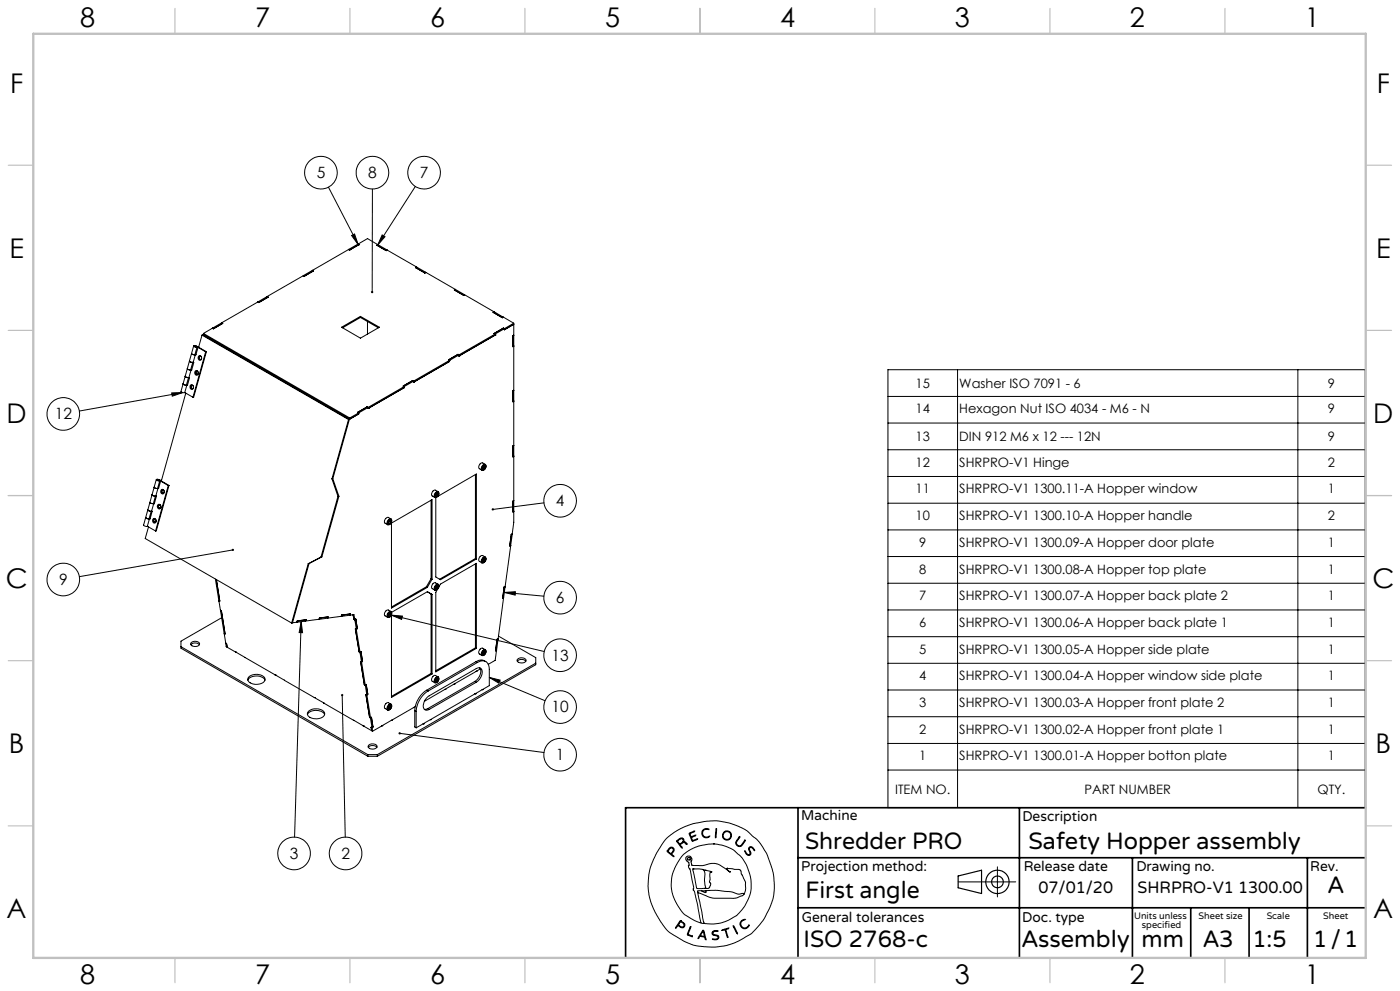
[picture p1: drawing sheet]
<svg xmlns="http://www.w3.org/2000/svg" width="420mm" height="297mm" viewBox="0 0 420 297" stroke-linecap="round" stroke-linejoin="round" font-family="sans-serif">
<g fill="none" stroke="#000" stroke-width=".3">
<path d="M98.5 56.1l9 17.2M111.7 56.7v30.9M124.6 55.9l-11.3 17.5M104.7 74.7l.3 .2M104.7 74.7l-.1 .1M105 74.9h.1M105.5 70.6l.9-.5 1.1 3.2zM107.4 73.2l.3 .1-2.9 1.7-.2-.2-10.8 6.2M107.4 73.2l2.8-1.7 3.1 1.8M107.4 73.2v.1M107.6 73.4h.1M107.6 73.4l-.3-.2-2.6 1.5"/>
<path d="M107.6 73.4l-2.6 1.5M113.1 73.6h.1M113.2 73.6l2.6 1.5M113.2 73.6l.3-.2 2.6 1.5M113.3 73.3l-.3 .2 2.9 1.6 .3-.1 8.8 5M113.3 73.3v.1M114.7 70.4l.8 .5-2.2 2.5zM115.8 75.1h.1M116.1 74.9l-.3 .2M116.1 74.9v.1M61 99.9l43.9 25.4M61 99.9v.4"/>
<path d="M63.8 98.3l.3 .2M63.8 98.3l-.1 .1M66.5 96.7l.4 .2-2.9 1.7-.3-.2-2.7 1.5M66.5 96.7v.2M66.7 97l-.3-.2-2.6 1.5M77.4 90.4l.3 .3M77.4 90.4v.2M80.2 88.9l.3 .1-2.9 1.7-.3-.2-10.8 6.2M80.2 88.9v.1M80.4 89.1l-.4-.2-2.6 1.5M91.1 82.6l.2 .2M91.1 82.6l-.1 .1"/>
<path d="M91.3 82.8h.1M93.8 81l.3 .2-2.9 1.6-.3-.1-10.7 6.2M93.8 81v.1M93.9 81.2l-2.6 1.6M93.9 81.2h.1M93.9 81.2l-.2-.1-2.6 1.5M102.5 98.1l5.6-3.3 5.7 3.3-5.7 3.2zM108.1 94.8v.3M108.1 95.1l5.4 3.1M108.1 95.1l-5.3 3.1M110.2 96.3v3.9M124.8 80.3h.1"/>
<path d="M124.8 80.3l2.6 1.5M124.8 80.3l.3-.2 2.6 1.5M125 80l-.4 .2 2.9 1.6 .3-.1 8.8 5M125 80v.1M127.4 81.8h.1M127.7 81.6l-.3 .2M127.7 81.6v.1M136.4 87h.1M136.4 87l2.6 1.5M136.4 87l.3-.2 2.6 1.5M136.6 86.7l-.3 .2 2.8 1.6 .3-.1 8.8 5M136.6 86.7v.2"/>
<path d="M139 88.5h.1M139.3 88.3l-.3 .2M139.3 88.3l.1 .1M148 93.7h.1M148 93.7l2.6 1.5M148 93.7l.3-.2 2.6 1.5M148.2 100l.3 .2M148.2 93.4l-.3 .2 2.8 1.6 .4-.1 3 1.8M148.2 93.4v.2M150.6 95.2h.1M150.9 95l-.3 .2M150.9 95l.1 .1"/>
<path d="M150.9 98.4l.3 .2M151 98.3l.3 .2M151 98.3l-2.8 1.7M151 98.3v.2M151.2 98.6l-2.6 1.5M151.2 98.6l.1 .2 2.8-1.6-2.8 1.6M151.3 98.8h.1M151.3 98.5v.3M154.1 96.9l-.3 7 .3-.2M154.1 96.9l-2.8 1.6M51.5 117.8l3.3-.2-3.1 1.1zM54.8 117.6l-31 5.6"/>
<path d="M54.9 115l1 .4M54.9 115l-.6 2.3 .5 .3h.6M55.4 117.6l2.5 1.5M55.6 112.7l.3 .4h.8M55.6 112.7l.2 .3 .8 .2M55.6 112.7l-.7 2.3M55.7 117.8l-7.3 26.3M56.1 115.4l-.7 2.2M56.1 115.4l.1 .1M56.2 110.5l1 .4M56.2 110.5l-.6 2.2M56.2 115.4h-.3"/>
<path d="M56.6 113.2l-.7 2.2M56.7 113.1l.2 .1-.7 2.3M56.8 113.1l-.2 .1M56.8 108.2l.6 .4 .6-.1M56.8 108.2l.3 .3 .7 .1M56.8 108.2l-.6 2.3M57.3 110.9l-.6 2.2M57.5 105.9l1 .5zM57.5 110.8l-.3 .1M57.6 115.5a.56 .56 0 0 0-.3 .5 .56 .56 0 0 0 .4 .5M57.8 108.6l-.6 2.3M58 108.5l.1 .2-.7 2.2"/>
<path d="M58 108.6h-.2M58.1 103.7l-1.3 4.5M58.2 103.7l.5-.1 .5 .4h-.4zM58.5 103.6l-.4 .1 1 .4M58.6 111.2a.64 .64 0 0 1 .9 .5 .64 .64 0 0 1-.8 .7l-.3-.6zM58.6 106.3l-.6 2.2M58.8 106.3l-.3 .1M58.9 103.7l.3 .2M59.1 111.2a.56 .56 0 0 0-.3 .6 .56 .56 0 0 0 .4 .5M59.1 104.1l-.6 2.3M59.1 103.9h.1M59.2 103.9h.1"/>
<path d="M59.4 104.1l-.7 2.2M59.4 104.1l2.3 1.3M59.6 104.1h-.2M59.6 104.1l2.3 1.3M59.6 106.7a.63 .63 0 0 1 .9 .5 .63 .63 0 0 1-.8 .7l-.3-.6zM59.6 104l-.5 .1M59.7 103.9h-.6M59.8 106.9a.42 .42 0 0 1 .7 .3 .42 .42 0 0 1-.7 .4zM60 106.7a.56 .56 0 0 0-.2 .6 .56 .56 0 0 0 .4 .5M60.6 100.4l-1 3.7M60.6 100.4l44 25.3M60.6 100.4h.3l43.9 25.3"/>
<path d="M60.9 100.3v.1M60.9 100.3l.3 .2M61 100.3l43.9 25.3M61 100.3h-.1M61.2 100.5l-.1 .1M61.3 100.4l-.1 .1M61.7 105.4l-3.8 13.7M61.9 105.4h-.2M61.9 105.4l-3.8 13.6-.2 .1M121 115.6l.3 .2M121 115.6v.1M121.2 115.9l-10.7 6.2"/>
<path d="M121.2 115.9v.3M121.2 116h.1M121.2 116.2l-10.7 6.2M121.2 116v.2M121.3 115.8l-.1 .2M123.8 114l-2.9 1.7 .3 .2M123.8 114l.3 .2M123.8 114v.2M124 114.3l-2.7 1.5M124 114.3h.1M124 114.3l-.3-.2-2.7 1.5M124.1 114.5h.1"/>
<path d="M124.1 114.2v.3M134.6 107.9h.4M134.8 108l-10.7 6.2M134.8 108v.3M134.8 108.3h.1M134.8 108.1h.1M134.9 108.3l-10.8 6.2M135 107.9l-.1 .2M137.3 106.3l.3 .1M137.4 106.2l-2.9 1.6 .3 .2M137.4 106.2l.3 .2M137.4 106.2v.1"/>
<path d="M137.6 106.4l-2.6 1.5M137.6 106.4l.1 .1M137.7 106.7h.1M148.2 100l.4 .1M148.5 100.5h.1M148.5 100.3h.1M148.5 100.2l-10.8 6.2M148.5 100.5l-10.8 6.2M148.5 100.5l-10.8 6.2v-.3M148.5 100.2v.3M148.6 100.1l-.1 .2M153.8 103.8h.1"/>
<path d="M154 103.7h.1M154.1 103.7l-.3 .1M154.1 100.5v.1M154.1 117v.1M154.1 117l-.3 .1v3.3l.3-.1M154.1 100.6l-.3 .1M154.1 103.6l-.3 .2M154.1 100.6v3M154.1 103.7v13.3M154.1 117.1v3M154.1 103.6v.1M154.1 117.1l-.3 .2"/>
<path d="M266.4 110.8h143.1v131.2h-143.1zM266.4 118.8h143.1M287.3 110.8v131.2M389.4 110.8v131.2M104.5 125.5h.1M104.5 125.5l.3 .2M104.6 125.7l-5 17.8M104.6 125.4l-.1 .1M104.8 125.7h-.2M104.8 125.7l-5 17.8M104.9 125.3v.3M107.4 123.5l.3 .2"/>
<path d="M107.4 123.5v.1M107.6 123.8l-2.7 1.5M107.6 124.1l-2.7 1.5M107.6 123.8v.3M107.6 124.1l-2.8 1.6M107.7 123.7l-.1 .2M110.2 121.9l.3 .2M110.2 121.9l-2.9 1.7 .3 .2M110.2 121.9v.2M110.3 122.2l-2.6 1.5M110.3 122.2h.2M110.3 122.2l-.2-.2-2.7 1.5"/>
<path d="M110.5 122.4h.1M110.5 122.1v.3M145.1 139.8l-.3 .4zM145.1 140l.4 .2M145.1 139.4a.49 .49 0 0 1 .7 .1 .49 .49 0 0 1-.1 .7 .58 .58 0 0 1-.5 .7 .58 .58 0 0 1-.7-.5zM145.6 139.2a1.11 1.11 0 0 1 0 1.2 1.11 1.11 0 0 1-1 .5M145.6 139.2a1.15 1.15 0 0 0-1 1.7M145.6 139.2l-.8-.5a1.14 1.14 0 0 0-1 1.8l.8 .4M153.8 120.3h.1M153.8 136.8h.1M154 120.2l.1 .1M154 136.7l.1 .1"/>
<path d="M154.1 120.2l-.3 .1M154.1 136.7l-.3 .1M154.1 133.5v.1M154.1 133.5l-.3 .1v3.3l.3-.1M154.1 120.3v13.2M154.1 133.6v3M154.1 136.8v13.2M154.1 120.1l-.3 .2M154.1 120.1v.1M154.1 133.6l-.3 .2M154.1 136.6l-.3 .2M154.1 136.6v.1"/>
<path d="M266.4 126.8h143.1M266.4 134.8h143.1M43.7 155.1l.4 .3 .6 .1M43.7 155.1l-.6 2.3 .5 .3h.6M43.7 155.1l1 .4M44.2 157.7l2.5 1.4M44.6 157.9l-1 3.5 43.9 25.3M44.8 155.5l-.6 2.2M45 150.6l1 .4M45 150.6l-1.3 4.5M45 155.5h-.3M45.4 153.2l-.7 2.3"/>
<path d="M45.5 153.2h-.6l-.6-.4 1.1 .4M45.5 153.2h.1l-.7 2.3M45.5 153.2h-.1M45.6 148.3l.3 .3 .7 .1M45.6 148.3l-.6 2.3M46 155.5a.63 .63 0 0 1 .8 .5 .63 .63 0 0 1-.7 .7l-.3-.6zM46.1 151l-.6 2.2M46.2 146l1.1 .4M46.2 146l-.6 2.3M46.3 150.9l-.3 .1M46.4 155.5a.56 .56 0 0 0-.3 .6 .56 .56 0 0 0 .4 .5M46.6 148.7h.3l-.7 2.2"/>
<path d="M46.6 148.7l-.6 2.3M46.9 143.7l-.7 2.3M47 143.7h.6l.3 .3h-.7zM47.3 143.6l-.4 .2 1 .3M47.4 151.3a.62 .62 0 0 1 .9 .4 .62 .62 0 0 1-.8 .7l-.3-.5zM47.4 146.4l-.7 2.2h-.7l-.4-.3M47.6 146.4h-.3M47.8 143.8l.2 .2M47.8 151.3a.53 .53 0 0 0-.2 .5 .53 .53 0 0 0 .4 .5M47.9 144h.1M47.9 144.1l-.6 2.3M48 144h.1"/>
<path d="M48.2 144.2l-.8 2.2M48.2 144.2l2.3 1.3M48.4 146.8a.62 .62 0 0 1 .9 .5 .62 .62 0 0 1-.8 .7l-.3-.6zM48.4 144.1l2.3 1.4M48.4 144.1l-.2 .1M48.4 144.1h-.5M48.4 143.9l-.5 .1M48.9 146.8a.54 .54 0 0 0-.3 .6 .54 .54 0 0 0 .4 .4M50.5 145.5l-3.8 13.6M50.7 145.5l-3.8 13.6h-.2M50.7 145.5h-.2M99.6 143.5l1.8 5.3"/>
<path d="M99.8 143.5h-.2M99.8 143.5l1.9 5.2M101.4 148.8l-5.1 18.1M101.7 148.7l-.3 .1M101.7 148.7l-5.1 18.2M116.5 156.7l.3 .2M116.6 156.5h.1M116.8 156.3v-.2l-.2 .4M116.8 156.3l.4 .2M116.8 156.3l-.2 .2M116.8 155.7a.5 .5 0 0 1 .7 .2 .5 .5 0 0 1-.1 .7 .6 .6 0 0 1-.5 .6 .6 .6 0 0 1-.7-.4zM117.2 156.5l.1-.5-.4-.1-.3 .4-.1 .5 .3 .1"/>
<path d="M117.2 156.5l-.4 .4M117.3 155.5a1.18 1.18 0 0 0-1 1.8l-.8-.5a1.15 1.15 0 0 1 1-1.7l.8 .4a1.08 1.08 0 0 1 0 1.2 1.08 1.08 0 0 1-1 .5M129.3 149.9v23.5M129.9 147.2l.6-.3 .9 .5a1.17 1.17 0 0 0-1 1.7l-.7-.4a1.04 1.04 0 0 1 .2-1.5zM130.6 148.6l.4 .2M130.7 148.3h.1M130.7 149.2v23.7l1.5 .8 10.7-6.2M130.8 147.7a.51 .51 0 0 1 .8-.1 .51 .51 0 0 1-.1 .8 .57 .57 0 0 1-.4 .6 .57 .57 0 0 1-.7-.4zM130.9 148.1l.1-.2-.3 .4M130.9 148.1l.4 .3M130.9 148.1l-.2 .2M131.3 148.4l.1-.5-.3-.1-.4 .4-.1 .5 .4 .1"/>
<path d="M131.3 148.4l-.3 .4M131.3 148.8l11.6-6.7v25.4M131.4 147.4a1.09 1.09 0 0 1 .1 1.1 1.09 1.09 0 0 1-1.1 .6M142.6 142.2v25.2M144.8 140.4l.3 .2M145.5 140.2l.1-.5-.4-.1-.4 .9 .3 .1M145.5 140.2l-.4 .4M153.8 153.3h.1M154 153.2l.1 .1M154.1 150v.1M154.1 150l-.3 .2v3.3l.3-.2M154.1 150.1v3.1l-.3 .1"/>
<path d="M154.1 153.3v3.2l-1.2 7.2 .3-.2M154.1 150.1l-.3 .2M163.2 150.7l-15.4 2M266.4 142.8h143.1M266.4 150.8h143.1M266.4 158.8h143.1M64.6 173.6l1.1 6.4 .2 .1M64.9 173.7l1 6.5M69.8 164.8l-46 8M92.5 168.9l-5 17.8M92.7 168.9l-5 17.8M92.7 168.9h-.2"/>
<path d="M96.3 166.9l-3.8 2M96.6 166.9h-.3M96.6 166.9l-3.9 2M127.9 175.9l.3 .1M127.9 175.9l-10.5 6M128.2 177.3l1.4 .8M128.2 177.3l-10.7 6.2M128.2 177.3l1.1 .7M129.3 173.4l.3 .2M129.3 178v23.8M129.3 173.4l-1.4 2.5M129.3 178l.3 .1"/>
<path d="M129.6 173.6v-23.8l-12.2 7v25.4l10.8-6.2M129.6 178.1v23.9M129.6 173.6l-1.4 2.4M129.9 174.9l.6-.3 .9 .5a1.17 1.17 0 0 0-1 1.7l-.7-.4a1.04 1.04 0 0 1 .2-1.5zM130.6 176.4l.4 .1M130.7 176.1h.1M130.8 175.5a.51 .51 0 0 1 .8-.2 .51 .51 0 0 1-.1 .8 .57 .57 0 0 1-.4 .7 .57 .57 0 0 1-.7-.4zM130.9 175.9l.1-.2-.3 .4M130.9 175.9l.4 .2M130.9 175.9l-.2 .2M131.3 176.6l-.6 .9v23.9l12.2-7.1M131.3 176.1l.1-.5-.3-.1-.4 .4-.1 .5 .4 .1"/>
<path d="M131.3 176.1l-.3 .4M131.4 175.1a1.09 1.09 0 0 1 .1 1.2 1.09 1.09 0 0 1-1.1 .5M131.6 176l.6-1 10.7-6.2v25.5M142.6 167.4l.3 .1M142.6 169v25.2M142.6 167.4l-10.7 6.2M144.8 168.2l.3 .2M144.9 167.9h.1M145.1 167.7v-.2l-.2 .4M145.1 167.7l.4 .3M145.1 167.7l-.2 .2M145.1 167.2a.49 .49 0 0 1 .7 .1 .49 .49 0 0 1-.1 .7 .58 .58 0 0 1-.5 .6 .58 .58 0 0 1-.7-.4z"/>
<path d="M145.5 168l.1-.5-.4-.1-.4 .9 .3 .1M145.5 168l-.4 .4M145.6 167a1.11 1.11 0 0 1 0 1.1 1.11 1.11 0 0 1-1 .6M145.6 167a1.15 1.15 0 0 0-1 1.7M145.6 167l-.8-.5a1.14 1.14 0 0 0-1 1.7l.8 .5M151 179.2h.1M151 179.2h-.2M151.1 179.2l-1.7 12.2M151.1 179.1l-.3 .1M151.1 179.1l-.1 .1M151.2 176h.1M151.2 176l-.4 3.2"/>
<path d="M151.3 177.5l11.9 1.2M151.3 177.5l3.3-.2v1.1zM151.5 175.8v.1M151.5 175.9l-.3 .1M151.5 175.9l-.4 3.2M152.9 163.5h.1M153.1 163.5h.1M153.1 163.5h-.2M153.2 163.4l-.3 .1M153.2 163.4l-.1 .1M153.2 163.5l-1.6 12.2-.3 .2-.5 3.5 .3-.2M153.4 160.2v.1"/>
<path d="M153.4 160.3l-.5 3.2M153.6 160.1l.1 .1M153.7 160.2l-.3 .1M153.7 160.2l-.5 3.2M266.4 166.8h143.1M266.4 174.8h143.1M54.3 193.8l56 32.4M57.3 193.2a1.83 1.83 0 0 1 2.5 0M57.3 192.7a1.62 1.62 0 0 1 2.6 .3 1.51 1.51 0 0 1-2.7-.1zM65.8 180.1l.3 2.7 .3 .3 1.1 6.9M65.8 180.1l.1 .1M65.8 180.1h.1"/>
<path d="M66.1 182.9l1.1 6.9 .3 .2M66.1 182.9l.3 .2M66.2 182.9h-.1M66.5 185.1l-12.2 7.1v2.1l56 32.4M67.4 189.9h.1M67.4 189.9l.4 3M67.4 189.9l.1 .1M67.7 192.8l.3 .1 .2 1.1M67.7 192.8l.2 1M67.8 192.8h-.1M67.9 193.8h.1M67.9 193.8l2.8 1.6"/>
<path d="M70.7 195.4h.1M70.7 195.4l23.6 13.7M73.5 197.1h.1M87.7 186.7h-.2M89 186.5l-1.2 .2M89 186.4l.2 .1M89.2 186.1h.1M89.3 186.1l-.1 .4M90.3 186.3l-1.9 64.6M90.3 186.3l.5 3.3h-1.1zM91.6 186.1h.1M91.7 185.8h.1"/>
<path d="M91.7 185.8l-2.4 .3M91.7 185.8l-.2 .4-2.3 .3M91.7 186.1l.1-.4-2.7 .4-.1 .4M95.7 185.6h.1M95.8 185.2l2.7-.3-.1 .3M95.8 185.2l-.1 .4-4 .5M95.9 185.2h.1M96 185.2l-.2 .4M98.2 185.2h.2M98.3 184.9h.1M98.3 184.9l-2.3 .3M98.3 184.9l-.1 .4-2.4 .3"/>
<path d="M102.4 184.7h.1M102.6 184.3h.1M102.6 184.3l-.1 .4M104.9 184.3l.1 .1M105 184h.1M105 184l-2.4 .3M105 184l-.1 .4-2.4 .3M105 184.4l1.2-.2 .2 1.5M105 184.4l.1-.4-2.6 .3-.1 .4-4 .5M105.9 184.3l.3 1.2M106.2 185.5h.1M106.2 185.5l.2 .2"/>
<path d="M106.3 185.6h.1M106.3 185.6l.2 .2M106.4 185.7l.3-.2 .5 2.9M106.5 185.8l.4 2.7M106.6 188.5h.3M106.6 188.5l1.1 6.9M106.6 188.5l.3 .2M106.6 188.5h.1M106.6 185.5l.2 .1M106.8 185.6l-.3 .2M106.8 185.6l.4 2.7-.3 .2M106.9 188.7l1.1 6.8"/>
<path d="M107.1 188.3l.1 .1M107.2 188.4l-.3 .3M107.7 195.4h.2M107.7 195.4l.3 .1M107.9 195.4h.1M107.9 195.4l.1 .2M108 195.6l.4 2.7M108 195.5l.3-.2 .5 3M108.2 198.3h.2M108.2 198.3l1.1 6.9M108.2 198.3l.3 .2M108.2 198.3h.1"/>
<path d="M108.2 195.3l.1 .1M108.3 195.4l-.3 .2M108.3 195.4l.4 2.7-.3 .2M108.5 198.5l1.1 6.8M108.6 198.2l.2 .1M108.8 198.3l-.3 .2M116.6 184.3h.1M116.5 184.5l.3 .2M116.6 183.7a.52 .52 0 0 1 .8-.2 .52 .52 0 0 1 0 .8 .6 .6 0 0 1-.5 .6 .6 .6 0 0 1-.7-.4zM116.8 184v-.2l-.2 .5M116.8 184l.4 .3M116.8 184l-.2 .3"/>
<path d="M117.2 184.3l.1-.5-.4-.1-.3 .4-.1 .5 .3 .1M117.2 184.3l-.4 .4M117.3 183.3a1.08 1.08 0 0 1 0 1.2 1.08 1.08 0 0 1-1 .5M117.3 183.3l-.8-.5a1.15 1.15 0 0 0-1 1.8l.8 .4M117.3 183.3a1.17 1.17 0 0 0-1 1.7M117.4 184.4l45.9 10.9M117.4 184.4l3.3 .2-.2 1zM117.4 184.2v24.8l12.2-7M142.6 194.2l.3 .1M142.6 194.2l-11.9 6.8M142.8 198.3a2.39 2.39 0 0 1 2.9 0M142.8 198.3l.4 .2"/>
<path d="M142.8 198.3l-14.8 8.6M143.2 198.5a2.18 2.18 0 0 1 2.5-.2 2.18 2.18 0 0 1 1.1 2.3v4.9l-2.1 1.2M143.2 198.5l-14.8 8.6M144.8 196l.3 .1M144.9 195.7h.1M144.9 195.1a.51 .51 0 0 1 .8-.2 .51 .51 0 0 1 0 .9 .58 .58 0 0 1-.5 .6 .58 .58 0 0 1-.7-.4zM145.1 195.5v-.2l-.2 .4M145.1 195.5l.4 .2M145.1 195.5l-.2 .2M145.5 195.7l.1-.5-.4-.1-.4 .9 .3 .1M145.5 195.7l-.4 .4M145.6 194.7a1.08 1.08 0 0 1 0 1.2 1.08 1.08 0 0 1-1 .5"/>
<path d="M145.6 194.7a1.15 1.15 0 0 0-1 1.8M145.6 194.7l-.8-.4a1.14 1.14 0 0 0-1 1.7l.8 .5M148.7 194.9h.1M148.8 194.9l.1 .1M148.9 195l-.3 2.9-2.1 1.2M149 194.8l-.3 .1M149 194.8l-.3 .2M149.4 191.5v.1M149.4 191.6l-.3 .1M149.4 191.6l-.4 3.2M149.4 191.4l-.3 .2-.4 3.5 .2-.1M149.5 190.6l11.2 6.5v2.1l-47.5 27.5"/>
<path d="M155.2 198.2a1.83 1.83 0 0 1 2.6 0M155.4 197.5a1.68 1.68 0 0 1 2.4 .4 1.54 1.54 0 0 1-2.7-.1zM160.7 198.8l-47.5 27.4M266.4 182.8h143.1M266.4 190.8h143.1M266.4 198.8h143.1M74.4 203.8a3.3 3.3 0 0 1 5.1 0M74.7 202.8a3.4 3.4 0 0 1 4.8 .6 2.47 2.47 0 0 1-3.3 1.6 1.69 1.69 0 0 1-1.8-1.7zM82.5 202.2h.1M92.3 214.2a3.2 3.2 0 0 1 5.1 0M92.6 213.1a3.4 3.4 0 0 1 4.8 .6 2.47 2.47 0 0 1-3.3 1.7 1.74 1.74 0 0 1-1.8-1.8zM94.3 209.1h.1"/>
<path d="M94.3 209.1l2.9 1.6M97.1 210.7l11.9 6.8M97.2 210.7h.1M102.7 208.3l.9 42.6M108.9 217.5l2.9 1.6 2.8-1.6M109 217.5h.1M109.3 205.2h.1M109.3 205.2l.1 .1M109.3 205.2l.3 .1M109.4 205.3l.2 .2M109.4 205.2v.1M109.6 205.3l.3-.2 .4 3"/>
<path d="M109.6 205.5l.4 2.6M109.8 208.1h.1M109.8 205.2l.1 .1M109.8 208.1l.3 .2M109.8 208.1l1.1 6.9 .3 .2M109.9 205.3l.4 2.6-.3 .2M109.9 205.3l-.3 .2M110 208.1h-.3l1.2 6.9M110.1 208.3l1.1 6.9M110.2 208l.1 .1M110.3 208.1l-.2 .2M110.9 215h.1"/>
<path d="M110.9 215l.1 .1M111 215.1h.1M111 215.1l.2 .2M111.2 215.3l.4 2.7M111.2 215.2l.2-.3 .5 3M111.3 218h.1M111.3 217.9l.3 .1M111.3 217.9l.2 1.1M111.3 218l.3 .1M111.4 215l-.2 .3M111.6 218.1l.2 1M111.8 217.8l.1 .1"/>
<path d="M111.9 217.8l-.3 .2M111.9 217.9l-.3 .2M114.6 217.5h.1M116.6 212h.1M116.5 212.3l.3 .2M116.6 211.4a.52 .52 0 0 1 .8-.1 .52 .52 0 0 1 0 .8 .6 .6 0 0 1-.5 .6 .6 .6 0 0 1-.7-.4zM116.8 211.8v-.2l-.2 .4M116.8 211.8l.4 .3M116.8 211.8l-.2 .2M117.2 212.1l.1-.5-.4-.1-.3 .4-.1 .5 .3 .1M117.2 212.1l-.4 .4M117.3 211.1a1.08 1.08 0 0 1 0 1.1 1.08 1.08 0 0 1-1 .6"/>
<path d="M117.3 211l-.8-.4a1.15 1.15 0 0 0-1 1.7l.8 .5M117.3 211a1.17 1.17 0 0 0-1 1.8M117.4 215.9h.1M117.4 215.9l-2.8 1.6M119.9 219.8l43.3 5.7M124.4 213l.4 .2M124.4 213v4.9l.4 .2M124.6 211.7l-7.2 4.2M124.8 213.2v4.9M127 216.9h.1M127 216.9l-2.2 1.2M128 206.9a7.7 7.7 0 0 0-3.6 6.1"/>
<path d="M128 206.9l.4 .2M128.3 212.4l-1 .2M128.3 212.4l.5 .2M128.4 207.1a7.7 7.7 0 0 0-3.6 6.1M129.1 215.7l-2.1 1.2M129.1 215.7h.1M129.3 201.8l.3 .2M129.3 201.8l-11.9 6.9M129.9 202.7l.6-.3 .9 .5a1.15 1.15 0 0 0-1 1.7l-.7-.4a1.04 1.04 0 0 1 .2-1.5zM130.7 203.9h.1M130.8 203.3a.51 .51 0 0 1 .8-.2 .51 .51 0 0 1-.1 .8 .57 .57 0 0 1-.4 .7 .57 .57 0 0 1-.7-.5zM130.9 203.7l.1-.3-.3 .5"/>
<path d="M130.9 203.7l.4 .2M130.9 203.7l-.2 .2M131.1 203.3l.3 .1-.1 .5-.3 .4-.4-.1 .1-.5zM131.4 202.9a1.09 1.09 0 0 1 .1 1.2 1.09 1.09 0 0 1-1.1 .5M133.5 206.6h.1M133.5 206.6l-6.2 3.6M136.3 205h.1M136.3 205l-2.8 1.6M142.5 204.2l.4 .3M142.5 204.2l-14.2 8.2M142.5 207.9h.1M142.5 207.9l-13.4 7.8"/>
<path d="M142.9 201.2h.1M142.9 204.5a3.2 3.2 0 0 0 1.4-4.2l-.8-.2-.6 .3-14.1 8.1a3.1 3.1 0 0 0-1.4 4.2l.5 .2 .9-.3M142.9 204.5l-14.1 8.1M142.9 201.2l-6.6 3.8M143.9 200.2a3.1 3.1 0 0 1-1.4 4M144.1 200.5l-1.2 .7M144.7 206.7l-2.2 1.2M144.7 206.7h.1M146.8 203l16.7 7M146.8 203l3.2 .8-.4 .9zM266.4 206.8h143.1M266.4 214.8h143.1"/>
<path d="M110.3 226.2h2.9M110.3 226.2v.5M110.3 226.7h2.9M110.5 224a1.83 1.83 0 0 1 2.6 0M110.7 223.3a1.48 1.48 0 0 1 2.4 .6 1.7 1.7 0 0 1-2.7-.1zM113.2 226.2v.5M266.4 222.8h143.1M266.4 230.8h143.1M199.7 251.5l3.3-2.5 3.5-1.7 4.8-1.1 3.7-.2 3.5 .6 3.9 1.4 1.8 1.1 3.1 2.7 2.7 4 1.3 3.5 .8 3.1 .2 4-.3 2.7-1.3 3.5-1.9 3.4-3.4 3.8-3.7 2.2-2.8 1.1-2 .5-3.6 .2-3.7-.2-2.3-.6-2.2-1-4-2.4-1.1-1-2.1-2.8-1.9-3.5-1.3-3.8-.3-2.8 .2-3.4 .7-2.9 1.6-3.6zM200.7 254.2l.6-.3 .7 .2 .2 .7-.3 .7a.53 .53 0 0 0-.4 .6 .53 .53 0 0 0 .6 .4v.3l-1.5-1.3a.5 .5 0 0 1-.5-.4 .5 .5 0 0 1 .4-.5zM200.9 254.4l.4-.3 .4 .1 .3 .5-.2 .5a.61 .61 0 0 1-.5 .6 .61 .61 0 0 1-.7-.5l-.2-.3zM203 252l1.1-.8 .6-.1 .4 .5v.6l.6 .2 .4 .6-.9-.5-.7 .3a.5 .5 0 0 0-.4 .5 .5 .5 0 0 0 .4 .5l.1 .4-1.6-2z"/>
<path d="M203.3 252l1.3-.6 .3 .2 .1 .5-.5 .5a.59 .59 0 0 1-.6 .3 .59 .59 0 0 1-.5-.6zM206.7 249.7l1.7-.6-1.1 .6a.59 .59 0 0 0 0 .9 .59 .59 0 0 0 .9-.2l.5-.1-1.2 .7 .3 .9 1.3-.5 .2 .1-1.4 .6a1.39 1.39 0 0 1-.8-1.4zM208.2 249.1h.1M210.9 248.7l.7-.3 1.1 .1v.2l-.9-.2-.6 .2-.4 .6v.6l.7 .9 1.4-.1-1 .4-.9-.3-.5-1zM214 252.9h.1M214 252.9l2.7 .4 2.4 .9 1.1 .6 2.4 2.3 1.3 2.2 1.1 2.8 .3 1.9v2.6l-.4 1.8-1.4 3-2.6 3-2.6 1.5-2.3 .8-1.9 .2-2.9-.1M214 252.9l-4.4 .7-2.3 1-2.1 1.3-2 2.8-1.3 2.7-.3 1.2-.2 2.2 .2 2.5 .9 2.5 1.1 2.1 1.9 2.3 2.9 1.7 1.9 .7M214.9 248.4l-.1 2.5-.2 .2zM221.8 250.8l.2 .1-1.1 1.5 .2 .6 .4 .4h.8l1.1-1.6h.2l-.9 1.4-.7 .5-.9-.3-.4-.7zM223.4 255l.9 1.1h.4l.3-.2-.4-1.4 .3-.7 .8 .1 .7 .9-.1 .2-.8-1-.6 .1-.1 .5 .5 1.2-.5 .6-.9-.4zM299.2 259.8v9M204 276h.4l1.1 1-.1 .6-.4 .4-1-.2a.61 .61 0 0 0-.7-.3 .61 .61 0 0 0-.5 .6h-.2z"/>
<path d="M204.2 275.9h.1M204.2 276.2l.9 .7 .1 .5-.4 .4-.9-.3a.42 .42 0 0 1-.3-.3 .42 .42 0 0 1 .2-.5zM204.2 276.2h.1M207 277.8l.3-.1-.1 .3-.4 1.1a.7 .7 0 0 0-.3 .9 .7 .7 0 0 0 .8 .4l.5 .2a.34 .34 0 0 1-.4 .2 .34 .34 0 0 1-.3-.2l-.9-.5zM207.8 260.5l1 4.6a1 1 0 0 0 .3 1.1 1 1 0 0 0 1.1 .1l1.3-.1M207.9 260.5h2.5l2.8 .7 .4 .2h-.2a.26 .26 0 0 0-.3-.1 .26 .26 0 0 0-.1 .4v1.9l-.2 .7 .4 .5-.1 .6-.4 .8h-1.2M207.9 260.5h-.1M207.9 260.4h.1M209.3 267.4l1.9 9.4M209.3 267.4l3.6 1.6 1.3 .2h6.3l2.2-.7 .5-.5M210.3 276.6l.9 .2M210.4 267h-1.1v.4"/>
<path d="M210.6 260.6l.5 .2 .4 .8-.2 2.5 .4 1.9-.2 .2M210.8 278.9l.1-.1a4.2 4.2 0 0 1 .9 2.6l-.1 .3-.2-.3a.63 .63 0 0 0-.2-.6 .63 .63 0 0 0-.7-.1 .79 .79 0 0 0-1 .6l-.2-.1zM210.9 279.2l.4 1.3-.6 .1a.43 .43 0 0 1-.5-.3 .43 .43 0 0 1 .3-.6zM210.9 279.2h.1M211.5 260.8h.1M211.8 266.9l3.5-.1 4.2 .5 2.1 .7 1.5-.2 .1 .2M211.8 266.9v.6l-1.4-.5M211.8 266.9l-1.4 .1M213.8 279.2l.7-.3 .9 .1-1 .1-.5 .4 .2 .5 1.4 .5 .2 .5-.4 .5-.5 .2-1.1-.2v-.2l1.4 .1 .3-.3-.2-.5-1.5-.5-.1-.5zM216.5 278.7l2.2-.5-.9 .4 .5 2.4-.8-2.3zM220 277.5l1.2 2.4zM222.4 275.9l.5-.3h.7l-1.2 .8-.1 .7 .2 .5 1 .5 .6-.2 .7-.7-.4 .8-1.2 .3-.9-.5-.3-1.1z"/>
<path d="M223.2 268l.5-1.2v-2.4l-1.7-3.7-3.9-.4-.1 .2 1 .9-3-2.1-1.6-.5h-1.2l-2.4 .6h-3.2l-.3-1.1 .3-.6-.2-.7-.5-.4-.9 .1-.3 .8 1 1.1-.1 1.5 .4 .4 1.1 5.3-.1 .9 .4 .8 1.9 9.1M287.4 264.3h17.3"/>
<circle cx="96.3" cy="51.8" r="4.9"/>
<circle cx="111.7" cy="51.8" r="4.9"/>
<circle cx="127.2" cy="51.8" r="4.9"/>
<circle cx="57.5" cy="115.9" r=".64"/>
<circle cx="57.7" cy="116" r=".45"/>
<circle cx="59.1" cy="111.7" r=".46"/>
<circle cx="19" cy="124.1" r="4.9"/>
<circle cx="46.5" cy="156.1" r=".45"/>
<circle cx="47.9" cy="151.8" r=".46"/>
<circle cx="49" cy="147.3" r=".45"/>
<circle cx="168" cy="150.1" r="4.9"/>
<circle cx="19" cy="173.7" r="4.9"/>
<circle cx="168" cy="179.1" r="4.9"/>
<circle cx="168" cy="196.4" r="4.9"/>
<circle cx="168" cy="211.9" r="4.9"/>
<circle cx="168" cy="226.2" r="4.9"/>
<circle cx="88.2" cy="255.8" r="4.9"/>
<circle cx="103.7" cy="255.8" r="4.9"/>
<circle cx="206.6" cy="257.4" r=".42"/>
<circle cx="218.1" cy="250.4" r="1.37"/>
<circle cx="218.1" cy="250.4" r="1.16"/>
</g>
<g fill="none" stroke="#000" stroke-width=".35">
<path d="M287.4 262.5l7.1-1.7v7l-7.1-1.7z"/>
<circle cx="299.2" cy="264.3" r="3.5"/>
<circle cx="299.2" cy="264.3" r="1.75"/>
</g>
<path d="M239.4 257.1h170.3M239.4 242.1v44.8M305.8 242.1v44.8M339.7 257.1v29.9M392.2 257.1v29.8M409.7 242.1h-222v45M239.4 272.1h170.3M357.2 272.1v14.8M374.7 272.1v14.8" fill="none" stroke="#000" stroke-width=".5"/>
<g fill="none" stroke="#c0c0c0" stroke-width=".35">
<path d="M52.5 2.5v7.5M105 2.5v7.5M157.5 2.5v7.5M210 2.5v7.5M262.5 2.5v7.5M315 2.5v7.5M367.5 2.5v7.5M2.5 49.5h7.5M410 49.5h7.5M2.5 99h7.5M410 99h7.5M2.5 148.5h7.5"/>
<path d="M410 148.5h7.5M2.5 198h7.5M410 198h7.5M2.5 247.5h7.5M410 247.5h7.5M52.5 287v7.5M105 287v7.5M157.5 287v7.5M210 287v7.5M262.5 287v7.5M315 287v7.5M367.5 287v7.5"/>
</g>
<path d="M10 10.1h399.7v277h-399.7z" fill="none" stroke="#c0c0c0" stroke-width=".7"/>
<path d="M105.5 70.6l.9-.5 1.1 3.2zM111.4 87.3v.5l.3 .1v-.3v.3l.2-.1 .1-.4zM114.7 70.4l.8 .5-2.2 2.5zM147.6 152.5l-.1 .2h.3h-.3a.34 .34 0 0 0 .5 .3 .34 .34 0 0 0 .1-.5 .34 .34 0 0 0-.5 0zM151.3 177.5l3.3-.2v1.1zM117.4 184.4l3.3 .2-.2 1zM119.6 219.6l.3 .2-.3-.1a.36 .36 0 0 0 .5 .3 .36 .36 0 0 0 0-.6 .36 .36 0 0 0-.5 .2zM146.8 203l3.2 .8-.4 .9zM102.5 208a.34 .34 0 0 0-.1 .6 .34 .34 0 0 0 .5-.1 .34 .34 0 0 0-.2-.5v.3v-.3zM90.3 186.3l.5 3.3h-1.1zM69.6 164.6a.34 .34 0 0 0 .2 .5 .34 .34 0 0 0 .4-.4l-.3 .1 .3-.1-.3-.2zM51.5 117.8l3.3-.2-3.1 1.1z" fill="#000"/>
<g font-size="8.1">
<text x="24" y="8">8</text>
<text x="76.5" y="8">7</text>
<text x="129" y="8">6</text>
<text x="181.5" y="8">5</text>
<text x="234" y="8">4</text>
<text x="286.5" y="8">3</text>
<text x="339" y="8">2</text>
<text x="391.5" y="8">1</text>
<text x="3" y="27.7">F</text>
<text x="413" y="27.7">F</text>
<text x="2.8" y="77.2">E</text>
<text x="412.8" y="77.2">E</text>
<text x="2" y="126.7">D</text>
<text x="412" y="126.7">D</text>
<text x="1.7" y="176.2">C</text>
<text x="411.7" y="176.2">C</text>
<text x="2.7" y="225.7">B</text>
<text x="412.7" y="225.7">B</text>
<text x="2" y="275.2">A</text>
<text x="412" y="275.2">A</text>
<text x="24" y="295">8</text>
<text x="76.5" y="295">7</text>
<text x="129" y="295">6</text>
<text x="181.5" y="295">5</text>
<text x="234" y="295">4</text>
<text x="286.5" y="295">3</text>
<text x="339" y="295">2</text>
<text x="391.5" y="295">1</text>
</g>
<g font-size="7.1">
<text x="241.5" y="254.4">Shredder PRO</text>
<text x="308.5" y="254.4">Safety Hopper assembly</text>
<text x="241.6" y="269.2">First angle</text>
<text x="398.3" y="267.7">A</text>
<text x="241.1" y="283.7">ISO 2768-c</text>
<text x="306.6" y="283.9">Assembly</text>
<text x="342.5" y="283.9">mm</text>
<text x="360.9" y="283.8">A3</text>
<text x="375.7" y="283.9">1:5</text>
<text x="393.9" y="283.9">1/1</text>
</g>
<g font-size="4.9">
<text x="311.5" y="267.6">07/01/20</text>
<text x="341.3" y="267.6">SHRPRO-V1 1300.00</text>
</g>
<g font-size="4.7">
<text x="95" y="53.4">5</text>
<text x="110.5" y="53.4">8</text>
<text x="126" y="53.4">7</text>
<text x="16.4" y="125.7">12</text>
<text x="166.8" y="151.7">4</text>
<text x="17.7" y="175.3">9</text>
<text x="166.8" y="180.7">6</text>
<text x="165.5" y="198">13</text>
<text x="165.5" y="213.5">10</text>
<text x="166.8" y="227.8">1</text>
<text x="86.9" y="257.4">3</text>
<text x="102.4" y="257.4">2</text>
</g>
<g font-size="4.2">
<text x="240.4" y="245.9">Machine</text>
<text x="306.7" y="246.1">Description</text>
<text x="240.4" y="261.1">Projection method:</text>
<text x="307.1" y="261">Release date</text>
<text x="340.9" y="261">Drawing no.</text>
<text x="393.1" y="261">Rev.</text>
<text x="240.5" y="276.4">General tolerances</text>
<text x="306.7" y="276.3">Doc. type</text>
</g>
<g font-size="3.9">
<text x="274.7" y="116.2">15</text>
<text x="287.8" y="116.2">Washer ISO 7091 - 6</text>
<text x="398.4" y="116.2">9</text>
<text x="274.7" y="123.9">14</text>
<text x="287.8" y="123.9">Hexagon Nut ISO 4034 - M6 - N</text>
<text x="398.4" y="123.9">9</text>
<text x="274.7" y="132.2">13</text>
<text x="287.8" y="132.2">DIN 912 M6 x 12 --- 12N</text>
<text x="398.4" y="132.2">9</text>
<text x="274.7" y="139.9">12</text>
<text x="287.8" y="139.9">SHRPRO-V1 Hinge</text>
<text x="398.4" y="139.9">2</text>
<text x="274.7" y="147.9">11</text>
<text x="287.8" y="147.9">SHRPRO-V1 1300.11-A Hopper window</text>
<text x="398.4" y="147.9">1</text>
<text x="274.7" y="155.9">10</text>
<text x="287.8" y="155.9">SHRPRO-V1 1300.10-A Hopper handle</text>
<text x="398.4" y="155.9">2</text>
<text x="275.8" y="163.9">9</text>
<text x="287.8" y="163.9">SHRPRO-V1 1300.09-A Hopper door plate</text>
<text x="398.4" y="163.9">1</text>
<text x="275.8" y="171.9">8</text>
<text x="287.8" y="171.9">SHRPRO-V1 1300.08-A Hopper top plate</text>
<text x="398.4" y="171.9">1</text>
<text x="275.8" y="179.9">7</text>
<text x="287.8" y="179.9">SHRPRO-V1 1300.07-A Hopper back plate 2</text>
<text x="398.4" y="179.9">1</text>
<text x="275.8" y="187.9">6</text>
<text x="287.8" y="187.9">SHRPRO-V1 1300.06-A Hopper back plate 1</text>
<text x="398.4" y="187.9">1</text>
<text x="275.8" y="195.9">5</text>
<text x="287.8" y="195.9">SHRPRO-V1 1300.05-A Hopper side plate</text>
<text x="398.4" y="195.9">1</text>
<text x="275.8" y="203.9">4</text>
<text x="287.8" y="203.9">SHRPRO-V1 1300.04-A Hopper window side plate</text>
<text x="398.4" y="203.9">1</text>
<text x="275.8" y="211.9">3</text>
<text x="287.8" y="211.9">SHRPRO-V1 1300.03-A Hopper front plate 2</text>
<text x="398.4" y="211.9">1</text>
<text x="275.8" y="219.9">2</text>
<text x="287.8" y="219.9">SHRPRO-V1 1300.02-A Hopper front plate 1</text>
<text x="398.4" y="219.9">1</text>
<text x="275.8" y="227.9">1</text>
<text x="287.8" y="227.9">SHRPRO-V1 1300.01-A Hopper botton plate</text>
<text x="398.4" y="227.9">1</text>
<text x="268.6" y="237.9">ITEM NO.</text>
<text x="325.4" y="237.9">PART NUMBER</text>
<text x="395.3" y="237.9">QTY.</text>
</g>
<g font-size="2.8">
<text x="340.2" y="275.3">Units unless</text>
<text x="359.6" y="275.3">Sheet size</text>
<text x="380" y="275.3">Scale</text>
<text x="396.9" y="275.3">Sheet</text>
<text x="342.6" y="278.2">specified</text>
</g>
</svg>
